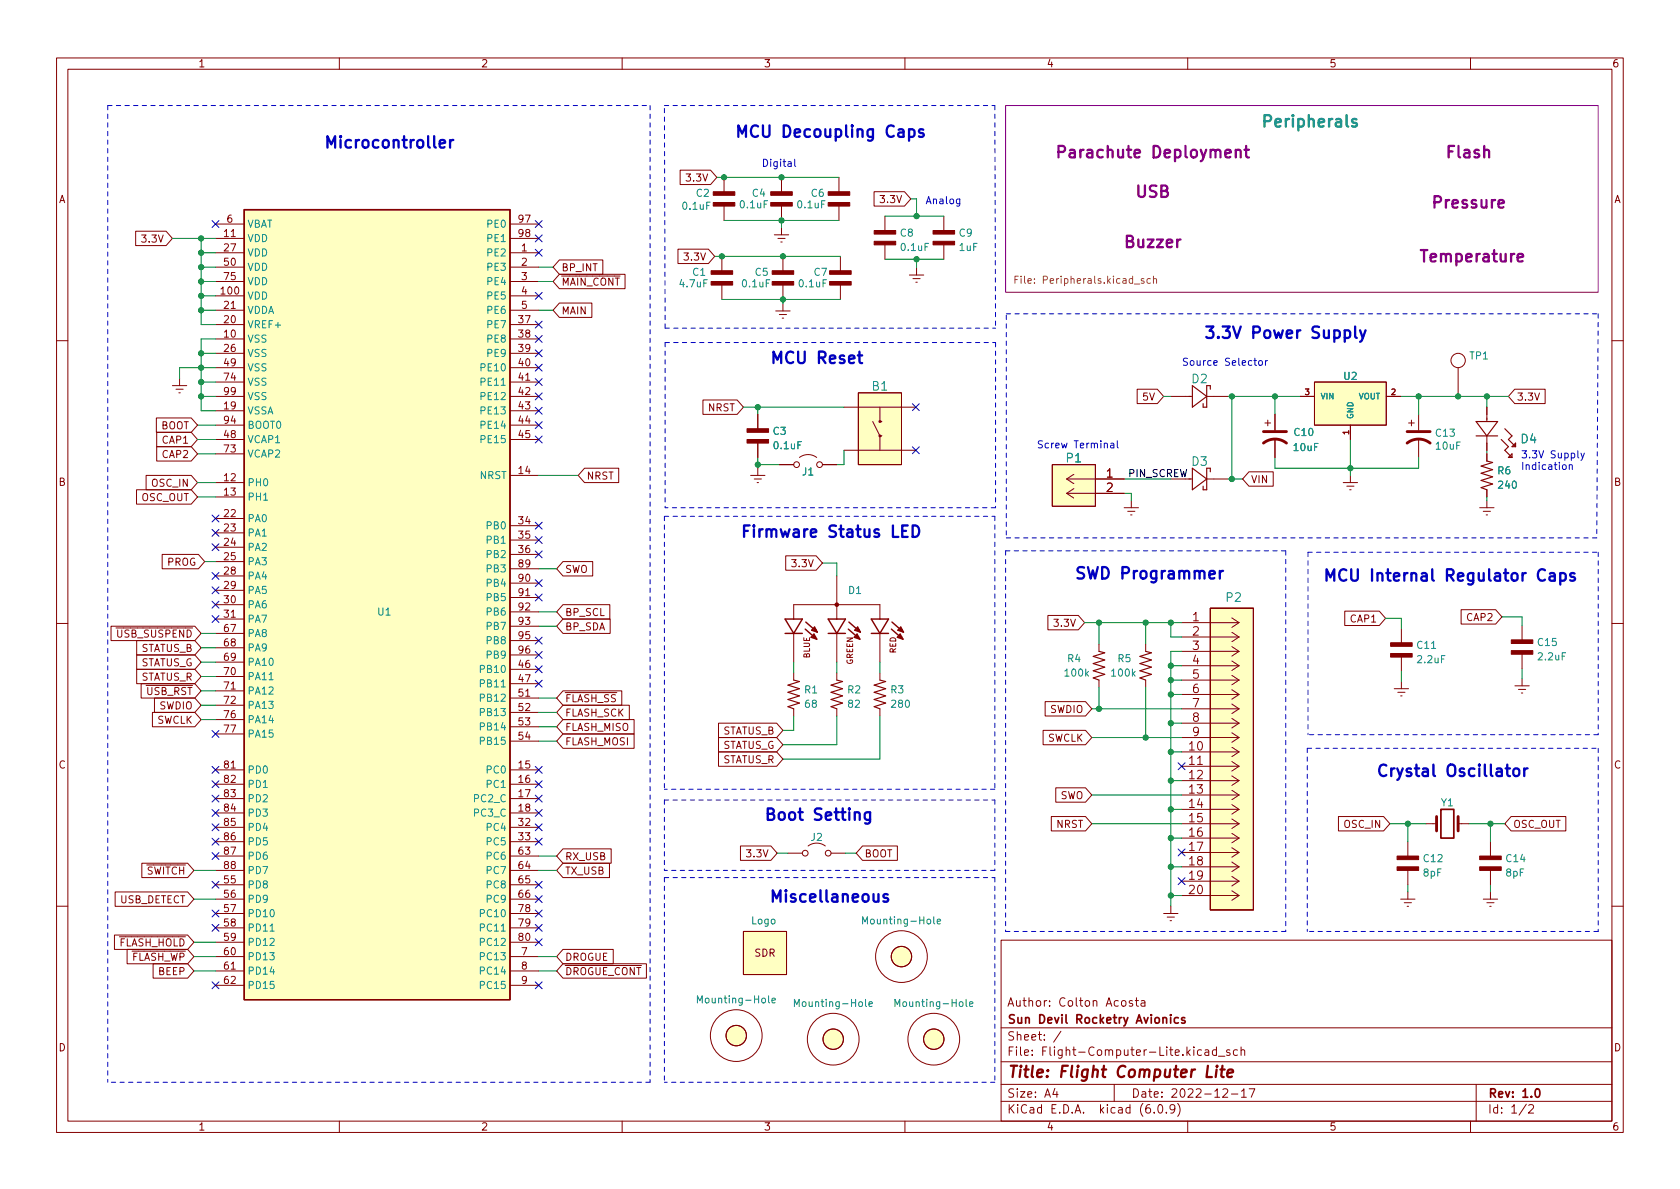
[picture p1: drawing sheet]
<svg xmlns="http://www.w3.org/2000/svg" width="297mm" height="210mm" viewBox="0 0 297 210" stroke-linecap="round" stroke-linejoin="round" font-family="sans-serif">
<g fill="none" stroke="#840000" stroke-width=".18">
<path d="M10 10.2h277v190.1h-277zM12 12.2h273v186.1h-273zM60 10.2v2M110 10.2v2M160 10.2v2M210 10.2v2M260 10.2v2M38.1 39.6h5.1M90.2 39.6h5M120.3 30.1h5.3l1.1 1.3-1.1 1.2h-5.3zM128 31.4v2.5M128 36.4v2.6"/>
<path d="M138.2 31.4v2.5M138.2 36.4v2.6M148.3 31.4v2.5M148.3 36.4v2.6M154.5 33.9h5.4l1.1 1.3-1.1 1.2h-5.4zM156.5 38.2v2.6M166.9 38.2v2.6M24 40.9h5.4l1.1 1.3-1.1 1.2h-5.4zM38.1 44.7h5.1M38.1 59.9h5.1M38.1 52.3h5.1M38.1 42.2h5.1"/>
<path d="M38.1 47.2h5.1M38.1 57.4h5.1M38.1 54.9h5.1M38.1 49.8h5.1M90.2 44.7h5M90.2 59.9h5M90.2 52.3h5M90.2 42.2h5M90.2 47.2h5M90.2 57.4h5M90.2 54.9h5M90.2 49.8h5"/>
<path d="M98.9 48.5h11.6v2.5h-11.6l-1.1-1.2zM98.9 53.6h5.7v2.5h-5.7l-1.1-1.2zM98.9 46h7.7v2.5h-7.7l-1.1-1.3zM119.9 44.1h5.4l1.1 1.2-1.1 1.3h-5.4zM127.6 45.3v2.6M127.6 50.4v2.6M136.9 41.5h2.5M137.2 55h2.5M137.5 42.2h1.3M137.8 55.6h1.3M138 42.8h.3M138.2 40.3v1.2"/>
<path d="M138.3 56.3h.3M138.4 45.3v2.6M138.4 50.4v2.6M138.4 53.7v1.3M148.6 45.3v2.6M148.6 50.4v2.6M156.5 43.3v2.5M160.8 48.6h2.5M161.4 49.3h1.3M161.9 49.9h.3M162.1 47.4v1.2M166.9 43.3v2.5"/>
<path d="M10 60.2h2M27.6 73.9h6.2l1.1 1.3-1.1 1.2h-6.2zM27.7 76.4h6.1l1.1 1.3-1.1 1.3h-6.1zM27.7 79h6.1l1.1 1.3-1.1 1.2h-6.1zM30.5 68.2h2.5M31.1 68.8h1.3M31.6 69.5h.3M31.7 66.9v1.3M38.1 70.1h5.1M38.1 72.6h5.1M38.1 62.5h5.1M38.1 65h5.1"/>
<path d="M38.1 67.6h5.1M38.1 75.2h5.1M38.1 77.7h5.1M90.2 70.1h5M90.2 72.6h5M90.2 62.5h5M90.2 65h5M90.2 67.6h5M90.2 75.2h5M90.2 77.7h5M124.3 70.7h6l1.1 1.3-1.1 1.3h-6zM134 73.3v2.5"/>
<path d="M134 78.4v2.5M149.2 79.6h12.7M149.2 72h12.7M151.8 69.5h7.6v12.7h-7.6zM154.3 74.5l1.3 2.6v2.5M155.6 72v2.5M201.1 68.8h3.5l1.1 1.3-1.1 1.3h-3.5zM207 70.1h3.8M213.4 70.1h3.8M223.6 74.8h1.1M224.2 74.3v1M225.4 73.3v2.8"/>
<path d="M225.4 77.6v3.3M229.9 70.1h2.5M232.4 67.6h12.7v7.6h-12.7zM238.8 75.2v2.5M245.1 70.1h2.5M249 74.8h1.1M249.6 74.3v1M250.8 73.3v2.8M250.8 77.6v3.3M257.8 65v5.1M262.9 72v2.5M262.9 77.1v2.5"/>
<path d="M267.8 68.8h5.4v2.6h-5.4l-1.1-1.3zM285 60.2h2M24.1 86.6h9.7l1.1 1.3-1.1 1.2h-9.7zM25.8 84.1h8l1.1 1.2-1.1 1.3h-8zM28.7 98h6.4l1.1 1.3-1.1 1.3h-6.4zM38.1 85.3h5.1M38.1 87.9h5.1M38.1 91.7h5.1M38.1 94.2h5.1M38.1 96.8h5.1M38.1 99.3h5.1M38.1 80.3h5.1"/>
<path d="M90.2 84.1h5M90.2 93h5M90.2 95.5h5M90.2 98h5M99.5 99.3h5.3v2.5h-5.3l-1.1-1.2zM103.3 82.8h6.1v2.5h-6.1l-1.1-1.2zM132.7 84.1h2.6M133.3 84.7h1.3M133.9 85.3h.2M134 82.8v1.3M137.8 82.2h2.5M138.9 98.3h5.4l1.1 1.3-1.1 1.2h-5.4z"/>
<path d="M141.3 80.9a2.54 2.54 0 0 1 3.1 0M145.4 82.2h2.6M186.1 82.2h7.6v7.3h-7.6zM188.6 84.7h10.2M188.6 87.2h10.2M188.6 87.2l1.3 .9M188.6 84.7l1.3 .8M189.9 86.4l-1.3 .8M189.9 83.9l-1.3 .8M198.8 89.8h2.5M199.4 90.4h1.3M199.9 91.1h.3"/>
<path d="M200 88.5v1.3M210.2 84.7h.6M213.4 84.7h3.8M220.8 83.4h4.3v2.6h-4.3l-1.1-1.3zM237.5 85.3h2.5M238.1 86h1.3M238.6 86.6h.3M238.8 84.1v1.2M261.6 89.8h2.6M262.3 90.4h1.2M262.8 91.1h.2M262.9 80.3v1.2"/>
<path d="M262.9 86.6v1.3M262.9 88.5v1.3M10 110.2h2M19.6 110.7h14.8l1.2 1.3-1.2 1.3h-14.8zM24.2 118.4h10.2l1.2 1.2-1.2 1.3h-10.2zM24.2 115.8h10.2l1.2 1.3-1.2 1.3h-10.2zM24.2 113.3h10.2l1.2 1.2-1.2 1.3h-10.2zM38.1 101.8h5.1M38.1 104.4h5.1M38.1 106.9h5.1M38.1 109.5h5.1M38.1 112h5.1"/>
<path d="M38.1 114.5h5.1M38.1 117.1h5.1M38.1 119.6h5.1M90.2 118.4h5M90.2 100.6h5M90.2 103.1h5M90.2 105.7h5M90.2 108.2h5M90.2 110.7h5M90.2 113.3h5M90.2 115.8h5M99.5 106.9h8.3v2.6h-8.3l-1.1-1.3z"/>
<path d="M99.5 109.5h8.4v2.5h-8.4l-1.1-1.3zM140.3 109.5v-2.6h15.3v2.6M140.3 112v5.1M140.3 119v1.3M148 101.8v7.7M148 112v5.1M148 119v1.3M155.6 112v5.1M155.6 119v1.3M185.3 108.8h5.4l1.1 1.3-1.1 1.3h-5.4zM194.3 113.9v1.3M202.6 113.9v1.3"/>
<path d="M208.9 117.7h10.2M208.9 115.2h10.2M208.9 112.6h10.2M208.9 110.1h10.2M214 107.6h7.6v53.3h-7.6zM217.8 119.4l1.3 .9M217.8 116.9l1.3 .8M217.8 114.3l1.3 .9M217.8 111.8l1.3 .8M217.8 109.3l1.3 .8M219.1 117.7l-1.3 .9M219.1 115.2l-1.3 .8"/>
<path d="M219.1 112.6l-1.3 .9M219.1 110.1l-1.3 .8M237.8 108.1h6.1l1.1 1.2-1.1 1.3h-6.1zM247.8 111.1v2.6M247.8 116.2v2.5M258.3 107.8h6.1l1.2 1.3-1.2 1.3h-6.1zM269.1 110.6v2.6M269.1 115.7v2.5M285 110.2h2M25 120.9h9.4l1.2 1.3-1.2 1.2h-9.4zM26.9 126h7.5l1.2 1.2-1.2 1.3h-7.5zM27.3 123.4h7.1l1.2 1.3-1.2 1.3h-7.1z"/>
<path d="M38.1 136.1h5.1M38.1 138.7h5.1M38.1 122.2h5.1M38.1 124.7h5.1M38.1 127.2h5.1M38.1 129.8h5.1M90.2 136.1h5M90.2 138.7h5M90.2 120.9h5M90.2 123.4h5M90.2 126h5M90.2 128.5h5"/>
<path d="M90.2 131.1h5M99.5 129.8h12.6v2.5h-12.6l-1.1-1.2zM99.5 124.7h11.8v2.5h-11.8l-1.1-1.2zM99.5 122.2h10.4v2.5h-10.4l-1.1-1.3zM99.5 127.2h12.6v2.6h-12.6l-1.1-1.3zM127 133h10.3l1.1 1.2-1.1 1.3h-10.3zM127 127.9h10.3l1.1 1.3-1.1 1.2h-10.3zM127 130.4h10.3l1.1 1.3-1.1 1.3h-10.3zM140.3 125.3v1.3M148 125.3v1.3M155.6 125.3v1.3M184.4 129.2h7.5l1.1 1.2-1.1 1.3h-7.5z"/>
<path d="M184.8 124.1h7.1l1.1 1.2-1.1 1.3h-7.1zM186.7 139.3h5.2l1.1 1.3-1.1 1.3h-5.2zM194.3 120.3v1.2M202.6 120.3v1.2M208.9 138h10.2M208.9 135.5h10.2M208.9 133h10.2M208.9 130.4h10.2M208.9 127.9h10.2M208.9 125.3h10.2M208.9 122.8h10.2M208.9 120.3h10.2"/>
<path d="M217.8 139.7l1.3 .9M217.8 137.2l1.3 .8M217.8 134.7l1.3 .8M217.8 132.1l1.3 .9M217.8 129.6l1.3 .8M217.8 127l1.3 .9M217.8 124.5l1.3 .8M217.8 122l1.3 .8M219.1 138l-1.3 .9M219.1 135.5l-1.3 .8M219.1 133l-1.3 .8M219.1 130.4l-1.3 .9"/>
<path d="M219.1 127.9l-1.3 .8M219.1 125.3l-1.3 .9M219.1 122.8l-1.3 .8M219.1 120.3l-1.3 .8M246.5 121.8h2.5M247.1 122.4h1.3M247.6 123.1h.3M247.8 120.5v1.3M267.8 121.3h2.6M268.5 121.9h1.2M269 122.5h.2M269.1 120v1.3"/>
<path d="M20.4 157.7h12.8l1.1 1.3-1.1 1.3h-12.8zM25.1 152.6h8.1l1.1 1.3-1.1 1.3h-8.1zM38.1 141.2h5.1M38.1 143.8h5.1M38.1 146.3h5.1M38.1 148.8h5.1M38.1 156.5h5.1M38.1 159h5.1M38.1 151.4h5.1M38.1 153.9h5.1M90.2 141.2h5M90.2 143.8h5"/>
<path d="M90.2 146.3h5M90.2 148.8h5M90.2 156.5h5M90.2 159h5M90.2 151.4h5M90.2 153.9h5M99.5 152.6h8.3v2.6h-8.3l-1.1-1.3zM99.5 150.1h8.6v2.5h-8.6l-1.1-1.2zM130.9 149.6h5.4l1.1 1.3-1.1 1.2h-5.4zM139.3 150.9h2.6M142.9 149.6a2.54 2.54 0 0 1 3 0M146.9 150.9h2.6"/>
<path d="M152.5 149.6h6.2v2.5h-6.2l-1.1-1.2zM185.9 144.4h6l1.1 1.3-1.1 1.2h-6zM208.9 158.4h10.2M208.9 155.8h10.2M208.9 153.3h10.2M208.9 150.7h10.2M208.9 148.2h10.2M208.9 145.7h10.2M208.9 143.1h10.2M208.9 140.6h10.2M217.8 157.5l1.3 .9M217.8 155l1.3 .8"/>
<path d="M217.8 152.4l1.3 .9M217.8 149.9l1.3 .8M217.8 147.4l1.3 .8M217.8 144.8l1.3 .9M217.8 142.3l1.3 .8M219.1 158.4l-1.3 .8M219.1 155.8l-1.3 .9M219.1 153.3l-1.3 .8M219.1 150.7l-1.3 .9M219.1 148.2l-1.3 .8M219.1 145.7l-1.3 .8M219.1 143.1l-1.3 .9"/>
<path d="M219.1 140.6l-1.3 .8M236.7 144.4h7.9l1.1 1.3-1.1 1.2h-7.9zM247.6 159h2.6M248.3 159.6h1.3M248.9 148.8v2.6M248.9 153.9v2.6M248.9 157.7v1.3M252.1 145.7h1.9M257.8 145.7h1.9M262.3 159h2.5M262.9 159.6h1.3M263.5 148.8v2.6"/>
<path d="M263.5 153.9v2.6M263.5 157.7v1.3M267.2 144.4h9.7v2.5h-9.7l-1.1-1.2zM10 160.2h2M20.2 165.3h13l1.1 1.3-1.1 1.3h-13zM22.5 167.9h10.7l1.1 1.3-1.1 1.2h-10.7zM27.1 170.4h6.1l1.1 1.3-1.1 1.3h-6.1zM38.1 161.5h5.1M38.1 164.1h5.1M38.1 166.6h5.1M38.1 169.2h5.1M38.1 171.7h5.1"/>
<path d="M38.1 174.2h5.1M90.2 161.5h5M90.2 164.1h5M90.2 166.6h5M90.2 169.2h5M90.2 171.7h5M90.2 174.2h5M99.5 167.9h8.9v2.5h-8.9l-1.1-1.2zM99.5 170.4h14.8v2.6h-14.8l-1.1-1.3zM131.4 164.7h7.7v7.6h-7.7zM177 166.3h108v32h-108zM198.4 177l.4-.1 .3 .3v.4l-.3 .3h-.4l-.1-.3v-.4z"/>
<path d="M200.2 177l-.3-.1-.3 .2 .1 .3 .5 .1v.4h-.6M200.7 176.9h.6M200.9 176.4v1.3l.4 .2M201.8 177h.6v.9M202.4 177.3l-.5 .1a.29 .29 0 0 0-.2 .2 .29 .29 0 0 0 .2 .3h.5M205.7 161.5h2.6M206.4 162.2h1.2M206.9 162.8h.2M207 160.3v1.2M248.8 160.3h.2M263.4 160.3h.3M285 160.2h2"/>
<path d="M60 198.3v2M110 198.3v2M160 198.3v2M177 194.8h108M177 191.8h108M177 187.8h108M177 181.8h108M186.5 192.5l-.4 1h1M186.9 193v1M187.6 182.4l-1.3 1.9M197 191.8v3M204.1 196.7v.1"/>
<path d="M204.9 195.4l.2-.1a.81 .81 0 0 1 .6 .7 .81 .81 0 0 1-.3 .8h-.2a.81 .81 0 0 1-.6-.6 .81 .81 0 0 1 .3-.8zM206.2 196.7v.1M207.7 196l-.3 .3h-.3l-.2-.3 .1-.6 .4-.1 .2 .2a.99 .99 0 0 1-.3 1.3h-.3M208.2 195.1a1.72 1.72 0 0 1 0 2.3M210 198.3v2M212.4 185.7l-.4-.1-.3 .3v.4l.2 .3h.5M213.1 185.7h.5l.1 .9M213.7 186l-.5 .1a.29 .29 0 0 0-.2 .2 .29 .29 0 0 0 .2 .3h.5M215.1 185.7l-.5-.1-.2 .3v.4l.1 .3h.6M215.1 185.1v1.5M215.4 186.8h1.2M216.2 192.7l.6-.2 .2 .2 .1 .3-1 1h1"/>
<path d="M217.4 185.7l-.3-.1-.2 .2v.3l.5 .1v.4h-.5M217.7 193.5h1.2M218.8 185.7l-.4-.1-.3 .3v.4l.1 .3h.6M219.4 185.8l.2-.2 .4 .1 .1 .9M219.4 185.1v1.5M219.5 193l.4-.5v1.5M219.5 194h.9M220.9 192.5h1l-.7 1.5M260 198.3v2M261 191.8v6.5M269.9 195.3l-1.3 1.9M270.3 195.5l.6-.2 .2 .2 .1 .3-1 1h1"/>
<circle cx="257.8" cy="63.7" r="1.27"/>
<circle cx="140.8" cy="82.2" r=".51"/>
<circle cx="144.9" cy="82.2" r=".51"/>
<circle cx="142.4" cy="150.9" r=".51"/>
<circle cx="146.4" cy="150.9" r=".51"/>
<circle cx="159.4" cy="169.2" r="4.6"/>
<circle cx="159.4" cy="169.2" r="1.8"/>
<circle cx="130.2" cy="183.1" r="4.6"/>
<circle cx="130.2" cy="183.1" r="1.8"/>
<circle cx="147.3" cy="183.8" r="4.6"/>
<circle cx="147.3" cy="183.8" r="1.8"/>
<circle cx="165.1" cy="183.8" r="4.6"/>
<circle cx="165.1" cy="183.8" r="1.8"/>
</g>
<path d="M254.8 143.1h2.2v5.1h-2.2zM207 179.4v.2M208.3 180l-.4-.1-.3 .3v.4l.2 .3h.5M209.5 180l-.4-.1-.2 .2 .1 .3 .5 .1v.4h-.6M271.6 192.6l.2-.1a.82 .82 0 0 1 .6 .7 .82 .82 0 0 1-.3 .8h-.2a.81 .81 0 0 1-.6-.6 .81 .81 0 0 1 .3-.8z" fill="none" stroke="#840000" stroke-width=".3"/>
<path d="M213.6 188.5l-.3 2h1M215.1 189.1l-.2 1.4M215.2 188.5l-.1 .1 .1 .1 .1-.1-.1-.1v.2M215.8 189.1h.7M216.1 188.5l-.2 1.7 .1 .2 .4 .1M217 189.8l1-.2v-.4l-.2-.1-.6 .1-.2 1 .2 .3 .6-.1" fill="none" stroke="#840000" stroke-width=".4"/>
<path d="M177.8 18.7h104.8v33h-104.8z" fill="#fff" stroke="#fff" stroke-width=".18"/>
<path d="M177.8 18.7h104.8v33h-104.8z" fill="none" stroke="#840084" stroke-width=".18"/>
<path d="M179.5 49.4h.4M180.1 48.8h-.6v1.3M202.3 49.3h-.4l-.1 .1v.2l.5 .1v.3h-.5M203.4 49.3h-.4l-.2 .2 .1 .5h.5M203.9 49.4l.2-.1h.3l.1 .8M203.9 48.8v1.3" fill="none" stroke="#848400" stroke-width=".18"/>
<path d="M187.1 26.9h.8a.55 .55 0 0 0 .4-.6 .55 .55 0 0 0-.4-.5h-.8v2M220 26.5h.8M220.3 25.8v1.7l.1 .2 .4 .1" fill="none" stroke="#840084" stroke-width=".41"/>
<g fill="none" stroke="#840000" stroke-width=".2">
<path d="M210.8 68.2l2.6 1.9-2.6 1.9zM213.4 68.2v3.8h-.7v-.6M214 68.2v.6M261 77.1h3.8M261 74.5h3.8l-1.9 2.6zM265.4 77.7l1.3 1.3-.6 .6 1.2 1.3M266.1 75.8l1.2 1.3-.6 .6 1.3 1.3M267.3 79l.7-.6v.6zM210.8 82.8l2.6 1.9-2.6 1.9zM213.4 82.8v3.8h-.7v-.6M214 82.8v.6M262.9 81.5l1 .3-2 .6 2 .7-2 .6 2 .6-2 .7 2 .6-2 .6 1 .4"/>
<path d="M266.7 80.9l.6-.6v.6zM194.3 115.2l1 .2-2 .7 2 .6-2 .6 2 .7-2 .6 2 .6-2 .7 1 .4M202.6 115.2l1 .2-2.1 .7 2.1 .6-2.1 .6 2.1 .7-2.1 .6 2.1 .6-2.1 .7 1.1 .4M140.3 120.3l1.1 .2-2.1 .7 2.1 .6-2.1 .6 2.1 .7-2.1 .6 2.1 .6-2.1 .7 1 .3M148 120.3l1 .2-2.1 .7 2.1 .6-2.1 .6 2.1 .7-2.1 .6 2.1 .6-2.1 .7 1.1 .3M155.6 120.3l1 .2-2 .7 2 .6-2 .6 2 .7-2 .6 2 .6-2 .7 1 .3"/>
</g>
<g fill="#ffffc2" stroke="#ffffc2" stroke-width=".18">
<path d="M43.2 37.1h47v139.7h-47z"/>
<path d="M232.4 67.6h12.7v7.6h-12.7z"/>
<path d="M214 107.6h7.6z"/>
<path d="M214 107.6h7.6v53.3h-7.6z"/>
<path d="M186.1 82.2h7.6v7.3h-7.6z"/>
<path d="M131.4 164.7h7.7v7.6h-7.7z"/>
<path d="M151.8 69.5h7.6v12.7h-7.6z"/>
<circle cx="165.1" cy="183.8" r="1.8"/>
<circle cx="130.2" cy="183.1" r="1.8"/>
<circle cx="147.3" cy="183.8" r="1.8"/>
<circle cx="159.4" cy="169.2" r="1.8"/>
</g>
<g fill="none" stroke="#840000" stroke-width=".25">
<path d="M43.2 37.1h47v139.7h-47zM155.7 77.1h.1M155.7 74.5h.1M138.8 109.5h3.1l-1.6 2.5zM138.8 112h3.1M142.4 111.2l2 1.8M142.5 110l2 1.8M143.4 112.7l.5-.6 .5 .9M143.4 112.7l1 .3M143.5 111.4l.5-.5 .5 .9M143.5 111.4l1 .4M143.8 112.3l.2 .2"/>
<path d="M143.9 111.1l.2 .2M144.2 112.6v.1h-.8M144.3 111.3v.2l-.8-.1M146.4 109.5h3.1l-1.5 2.5zM146.4 112h3.1M150 111.2l2 1.8M150.1 110l2 1.8M151.1 112.7l.4-.6 .5 .9M151.1 112.7l.9 .3M151.2 111.4l.4-.5 .5 .9M151.2 111.4l.9 .4M151.5 112.3l.1 .2"/>
<path d="M151.6 111.1l.1 .2M151.8 112.6v.1h-.7M151.9 111.3v.2l-.7-.1M154.1 109.5h3l-1.5 2.5zM154.1 112h3M157.6 111.2l2 1.8M157.7 110l2 1.8M158.7 112.7l.5-.6 .4 .9M158.7 112.7l.9 .3M158.8 111.4l.5-.5 .4 .9M158.8 111.4l.9 .4M159.1 112.3l.1 .2"/>
<path d="M159.2 111.1l.1 .2M159.4 112.6v.1h-.7M159.5 111.3v.2l-.7-.1"/>
<circle cx="155.6" cy="77.1" r=".13"/>
<circle cx="155.6" cy="74.5" r=".13"/>
</g>
<g fill="none" stroke="#008484" stroke-width=".18">
<path d="M47.6 120.2h.7M47.8 164.7h.7M123.3 177.4v-1.3l.4 .9 .5-.9v1.3M135.9 176.1v1.1l.2 .2M136.5 176.9l.6-.1-.1-.2-.3-.1-.2 .2 .1 .6h.4M140.5 178v-1.3l.4 .9 .4-.9v1.3M152.5 163.4v-1.3l.4 .9 .5-.9v1.3M153 176.7v1.1l.2 .2M153.6 177.6l.6-.2v-.2l-.4-.1-.2 .2 .1 .6h.5M158.2 178v-1.3l.5 .9 .4-.9v1.3M165.1 162.1v1.1l.2 .2M165.7 163l.6-.2-.1-.2-.3-.1-.2 .2 .1 .6h.4"/>
<path d="M170.8 176.7v1.1l.2 .2M171.4 177.6l.6-.2v-.2l-.4-.1-.2 .2 .1 .6h.5"/>
</g>
<path d="M223.4 78.4a3.3 3.3 0 0 1 4.1 0M223.4 76.3h4.1M248.8 78.4a3.3 3.3 0 0 1 4.1 0M248.8 76.3h4.1M254 144.4v2.5M257.8 144.4v2.5" fill="none" stroke="#840000" stroke-width=".51"/>
<g fill="#840000" stroke="#840000" stroke-width=".18">
<path d="M165 42.7h3.8v.6h-3.8z"/>
<path d="M165 40.8h3.8v.6h-3.8z"/>
<path d="M267.2 115.1h3.8v.6h-3.8z"/>
<path d="M267.2 113.2h3.8v.6h-3.8z"/>
<path d="M261.6 153.3h3.8v.6h-3.8z"/>
<path d="M261.6 151.4h3.8v.6h-3.8z"/>
<path d="M245.9 115.6h3.8v.6h-3.8z"/>
<path d="M245.9 113.7h3.8v.6h-3.8z"/>
<path d="M146.4 35.8h3.8v.6h-3.8z"/>
<path d="M146.4 33.9h3.8v.6h-3.8z"/>
<path d="M247 153.3h3.8v.6h-3.8z"/>
<path d="M247 151.4h3.8v.6h-3.8z"/>
<path d="M132.1 77.7h3.8v.7h-3.8z"/>
<path d="M132.1 75.8h3.8v.6h-3.8z"/>
<path d="M125.7 49.8h3.8v.6h-3.8z"/>
<path d="M125.7 47.9h3.8v.6h-3.8z"/>
<path d="M126.1 35.8h3.8v.6h-3.8z"/>
<path d="M126.1 33.9h3.8v.6h-3.8z"/>
<path d="M136.3 35.8h3.8v.6h-3.8z"/>
<path d="M136.3 33.9h3.8v.6h-3.8z"/>
<path d="M136.5 49.8h3.8v.6h-3.8z"/>
<path d="M136.5 47.9h3.8v.6h-3.8z"/>
<path d="M146.7 49.8h3.8v.6h-3.8z"/>
<path d="M146.7 47.9h3.8v.6h-3.8z"/>
<path d="M154.6 42.7h3.8v.6h-3.8z"/>
<path d="M154.6 40.8h3.8v.6h-3.8z"/>
</g>
<circle cx="148" cy="106.9" r=".2" fill="none" stroke="#840000" stroke-width=".41"/>
<g fill="none" stroke="#0000c2" stroke-width=".41">
<path d="M77.7 25.4l1-.2-.1-.3-.6-.1-.3 .2 .1 1 .2 .1 .6-.1M79.6 24.8v1.3M80.2 24.8a.52 .52 0 0 0-.6 .3M160.7 22.9h.6l.4 .3v.6l-.2 .3-.2 .1-.6-.1M163.2 22.9h-.4l-.3 .2 .1 .3 .6 .2 .1 .2-.1 .3-.1 .1-.6-.1M239.6 57.7v1.8l.3 .3M240.5 58.4l.5 1.4M241.4 58.4l-.6 1.8-.3 .2M151.7 62.9h.7M152 62.2v1.7l.1 .2 .3 .1M159.5 93.9h.7M160.5 92.9h-1v2h1"/>
<path d="M161.4 92.9a1.07 1.07 0 0 1 1.1 .7 1.07 1.07 0 0 1-.4 1.2l-.7 .1zM215.7 101v1.3M216.3 101a.52 .52 0 0 0-.6 .3M274 101.4l.2-.1 .6 .1 .1 1.3M274.9 101.8l-.7 .1a.4 .4 0 0 0-.3 .4 .4 .4 0 0 0 .3 .4l.7-.1M275.9 101.4l.6-.1 .3 .4v.6l-.2 .3-.1 .1-.6-.1M275.9 101.3v2.1M278.4 101.4l-.5-.1-.3 .3 .1 .3 .7 .2 .1 .2-.1 .3-.2 .1-.6-.1M267.7 136.1a.55 .55 0 0 1 .5-.2 .55 .55 0 0 1 .4 .4v.5a.55 .55 0 0 1-.5 .5 .55 .55 0 0 1-.5-.5zM269.5 135.9v1.3M270.1 135.9a.52 .52 0 0 0-.6 .4M153.8 143.6v1.7a.55 .55 0 0 1-.8 .3"/>
<path d="M153.8 143.7l-.5-.1-.4 .4v.6l.2 .3 .2 .1 .5-.1M157 158.2l-.5-.1-.3 .3 .1 .3 .7 .2 .1 .2-.1 .3-.2 .1-.6-.1"/>
</g>
<g fill="none" stroke="#0000c2" stroke-width=".18">
<path d="M140.5 28.2v1l.2 .2M169.7 35.2v1l-.2 .3-.3-.1M169.7 35.2h-.4l-.2 .2 .1 .6h.5M196.4 78.4h.5v.8M196.9 78.7h-.4l-.2 .2 .2 .3h.4M197.5 77.9v1.1l.2 .2M221.7 63.8h.5M221.9 63.3v1.1l.3 .2M222.7 63.8h.3l.2 .2v.4l-.2 .2-.3-.1-.2-.1zM223.7 63.8v.8M224.1 63.8l-.4 .2M279 79.7v1.1l.2 .2"/>
<path d="M277.5 82.3l.1-.1h.3l.1 .8M277.5 82.2v.8M279.5 80.1l.3 .9M280.1 80.1l-.4 1.2-.2 .1"/>
</g>
<g fill="none" stroke="#0000c2" stroke-width=".18" stroke-dasharray=".8 .8">
<path d="M19 18.7v172.7M19 18.7h95.9M114.9 18.7v172.7M117.5 18.7h58.4M175.9 18.7l.1 39.3M117.6 58l-.1-39.3M117.6 58h58.4M177.9 55.5h104.7M177.9 55.7v39.4M282.6 55.5l-.3 39.6M117.6 60.6h58.4M117.6 60.6v29.2"/>
<path d="M176 60.6v29.2M117.5 91.3h58.4M117.5 91.3v48.3M175.9 91.3v48.3M176 89.8h-58.4M177.8 97.4v67.3M177.8 97.4h49.5M227.3 97.4v67.3M231.3 97.7v32.2M231.3 97.7h51.3M282.3 95.1h-104.4M282.6 97.7v32.2"/>
<path d="M175.9 139.6h-58.4M231.1 132.3h51.5M231.1 132.3v32.4M282.6 132.3v32.4M282.6 129.9h-51.3M117.5 141.5h58.4M117.5 141.5v12.4M117.5 155.2v36.2M117.5 155.2h58.4M175.9 155.2v36.2M175.9 141.5v12.4M175.9 153.9h-58.4"/>
<path d="M227.3 164.7h-49.5M282.6 164.7h-51.5M114.9 191.4h-95.9M175.9 191.4h-58.4"/>
</g>
<g fill="none" stroke="#008400" stroke-width=".18">
<path d="M126.7 31.4h21.6M128 39h20.3M138.2 39v1.3M156.5 38.2h10.4M161 35.2h1.1v3M30.5 42.2h7.6M35.6 42.2v15.2h2.5M35.6 44.7h2.5M35.6 54.9h2.5M35.6 52.3h2.5M35.6 47.2h2.5M35.6 49.8h2.5"/>
<path d="M38.1 59.9h-2.5v12.7h2.5M95.2 54.9h2.6M95.2 47.2h2.6M95.2 49.8h2.6M126.4 45.3h22.2M127.6 53h21M138.4 53v.7M156.5 45.8h10.4M162.1 45.8v1.6M34.9 75.2h3.2M34.9 77.7h3.2M35.6 70.1h2.5"/>
<path d="M35.6 67.6h2.5M35.6 62.5h2.5M38.1 65h-6.4v1.9M131.4 72h17.8M134 72v1.3M149.2 79.6v2.6h-1.2M205.7 70.1h1.3M217.2 70.1h12.7M217.8 70.1v14.6M225.4 70.1v3.2M238.8 77.7v6.4M247.6 70.1h19.1"/>
<path d="M250.8 70.1v3.2M262.9 70.1v1.9M262.9 79.6v.7M34.9 80.3h3.2M34.9 87.9h3.2M34.9 85.3h3.2M36.2 99.3h1.9M95.2 84.1h7M134 80.9v1.9M134 82.2h3.8M145.4 99.6h2.6v2.2M198.8 84.7h8.2"/>
<path d="M198.8 87.2h1.2v1.3M217.2 84.7h2.5M225.4 80.9v1.9h25.4v-1.9M262.9 87.9v.6M35.6 117.1h2.5M35.6 112h2.5M35.6 114.5h2.5M35.6 119.6h2.5M95.2 100.6h3.2M95.2 110.7h3.2M95.2 108.2h3.2M140.3 117.1v1.9"/>
<path d="M148 117.1v1.9M155.6 117.1v1.9M191.8 110.1h17.1M194.3 110.1v3.8M202.6 110.1v3.8M207 110.1v2.5h1.9M207 117.7h1.9M208.9 115.2h-1.9v45.1M245 109.3h2.8v1.8M247.8 118.7v1.8M265.6 109.1h3.5v1.5M269.1 118.2v1.8"/>
<path d="M35.6 127.2h2.5M35.6 122.2h2.5M35.6 124.7h2.5M95.2 123.4h3.2M95.2 131.1h3.2M95.2 128.5h3.2M95.2 126h3.2M140.3 126.6v2.6h-1.9M148 126.6v5.1h-9.6M155.6 126.6v7.6h-17.2M193 125.3h15.9M193 130.4h15.9"/>
<path d="M194.3 121.5v3.8M202.6 121.5v8.9M207 127.9h1.9M207 138h1.9M207 133h1.9M207 122.8h1.9M207 120.3h1.9M34.3 153.9h3.8M34.3 159h3.8M95.2 153.9h3.2M95.2 151.4h3.2M137.4 150.9h1.9"/>
<path d="M149.5 150.9h1.9M193 145.7h15.9M193 140.6h15.9M207 158.4h1.9M207 143.1h1.9M207 148.2h1.9M207 153.3h1.9M245.7 145.7h6.4M248.9 145.7v3.1M248.9 156.5v1.2M259.7 145.7h6.4M263.5 145.7v3.1"/>
<path d="M263.5 156.5v1.2M34.3 169.2h3.8M34.3 171.7h3.8M34.3 166.6h3.8M95.2 169.2h3.2M95.2 171.7h3.2"/>
</g>
<g fill="none" stroke="#000084" stroke-width=".18">
<path d="M37.5 39l1.2 1.2M38.7 39l-1.2 1.2M94.6 39l1.3 1.2M95.9 39l-1.3 1.2M94.6 44.1l1.3 1.2M94.6 41.5l1.3 1.3M94.6 51.7l1.3 1.2M94.6 59.3l1.3 1.2M94.6 56.8l1.3 1.2M95.9 44.1l-1.3 1.2M95.9 41.5l-1.3 1.3M95.9 51.7l-1.3 1.2"/>
<path d="M95.9 59.3l-1.3 1.2M95.9 56.8l-1.3 1.2M94.6 77.1l1.3 1.2M94.6 74.6l1.3 1.2M94.6 66.9l1.3 1.3M94.6 64.4l1.3 1.2M94.6 72l1.3 1.2M94.6 69.5l1.3 1.2M94.6 61.9l1.3 1.2M95.9 77.1l-1.3 1.2M95.9 74.6l-1.3 1.2M95.9 66.9l-1.3 1.3"/>
<path d="M95.9 64.4l-1.3 1.2M95.9 72l-1.3 1.2M95.9 69.5l-1.3 1.2M95.9 61.9l-1.3 1.2M161.3 71.4l1.2 1.2M161.3 79l1.2 1.2M162.5 71.4l-1.2 1.2M162.5 79l-1.2 1.2M37.5 91.1l1.2 1.2M37.5 93.6l1.2 1.2M37.5 96.2l1.2 1.2M38.7 91.1l-1.2 1.2"/>
<path d="M38.7 93.6l-1.2 1.2M38.7 96.2l-1.2 1.2M94.6 92.3l1.3 1.3M94.6 97.4l1.3 1.2M94.6 94.9l1.3 1.2M95.9 92.3l-1.3 1.3M95.9 97.4l-1.3 1.2M95.9 94.9l-1.3 1.2M37.5 101.2l1.2 1.3M37.5 103.8l1.2 1.2M37.5 106.3l1.2 1.2M37.5 108.9l1.2 1.2"/>
<path d="M38.7 101.2l-1.2 1.3M38.7 103.8l-1.2 1.2M38.7 106.3l-1.2 1.2M38.7 108.9l-1.2 1.2M94.6 117.7l1.3 1.3M94.6 105l1.3 1.3M94.6 112.7l1.3 1.2M94.6 102.5l1.3 1.2M94.6 115.2l1.3 1.2M95.9 117.7l-1.3 1.3M95.9 105l-1.3 1.3M95.9 112.7l-1.3 1.2"/>
<path d="M95.9 102.5l-1.3 1.2M95.9 115.2l-1.3 1.2M37.5 135.5l1.2 1.2M37.5 129.2l1.2 1.2M37.5 138.1l1.2 1.2M38.7 135.5l-1.2 1.2M38.7 129.2l-1.2 1.2M38.7 138.1l-1.2 1.2M94.6 120.3l1.3 1.2M94.6 138.1l1.3 1.2M94.6 135.5l1.3 1.2M95.9 120.3l-1.3 1.2"/>
<path d="M95.9 138.1l-1.3 1.2M95.9 135.5l-1.3 1.2M208.3 134.9l1.2 1.2M209.5 134.9l-1.2 1.2M37.5 143.1l1.2 1.3M37.5 145.7l1.2 1.2M37.5 140.6l1.2 1.2M37.5 148.2l1.2 1.2M37.5 150.8l1.2 1.2M37.5 155.8l1.2 1.3M38.7 143.1l-1.2 1.3M38.7 145.7l-1.2 1.2"/>
<path d="M38.7 140.6l-1.2 1.2M38.7 148.2l-1.2 1.2M38.7 150.8l-1.2 1.2M38.7 155.8l-1.2 1.3M94.6 158.4l1.3 1.2M94.6 148.2l1.3 1.2M94.6 140.6l1.3 1.2M94.6 145.7l1.3 1.2M94.6 143.1l1.3 1.3M94.6 155.8l1.3 1.3M95.9 158.4l-1.3 1.2M95.9 148.2l-1.3 1.2"/>
<path d="M95.9 140.6l-1.3 1.2M95.9 145.7l-1.3 1.2M95.9 143.1l-1.3 1.3M95.9 155.8l-1.3 1.3M208.3 150.1l1.2 1.3M208.3 155.2l1.2 1.2M209.5 150.1l-1.2 1.3M209.5 155.2l-1.2 1.2M37.5 173.6l1.2 1.2M37.5 163.5l1.2 1.2M37.5 160.9l1.2 1.2M38.7 173.6l-1.2 1.2"/>
<path d="M38.7 163.5l-1.2 1.2M38.7 160.9l-1.2 1.2M94.6 173.6l1.3 1.2M94.6 166l1.3 1.2M94.6 163.5l1.3 1.2M94.6 160.9l1.3 1.2M95.9 173.6l-1.3 1.2M95.9 166l-1.3 1.2M95.9 163.5l-1.3 1.2M95.9 160.9l-1.3 1.2"/>
</g>
<g fill="#008400" stroke="#008400" stroke-width=".18">
<circle cx="35.6" cy="62.5" r=".46"/>
<circle cx="35.6" cy="67.6" r=".46"/>
<circle cx="35.6" cy="65" r=".46"/>
<circle cx="35.6" cy="70.1" r=".46"/>
<circle cx="35.6" cy="49.8" r=".46"/>
<circle cx="35.6" cy="44.7" r=".46"/>
<circle cx="35.6" cy="47.2" r=".46"/>
<circle cx="35.6" cy="42.2" r=".46"/>
<circle cx="35.6" cy="54.9" r=".46"/>
<circle cx="35.6" cy="52.3" r=".46"/>
<circle cx="207" cy="138" r=".46"/>
<circle cx="207" cy="143.1" r=".46"/>
<circle cx="207" cy="133" r=".46"/>
<circle cx="207" cy="148.2" r=".46"/>
<circle cx="207" cy="127.9" r=".46"/>
<circle cx="207" cy="120.3" r=".46"/>
<circle cx="207" cy="110.1" r=".46"/>
<circle cx="194.3" cy="125.3" r=".46"/>
<circle cx="207" cy="153.3" r=".46"/>
<circle cx="207" cy="158.4" r=".46"/>
<circle cx="202.6" cy="110.1" r=".46"/>
<circle cx="207" cy="117.7" r=".46"/>
<circle cx="194.3" cy="110.1" r=".46"/>
<circle cx="202.6" cy="130.4" r=".46"/>
<circle cx="217.8" cy="70.1" r=".46"/>
<circle cx="207" cy="122.8" r=".46"/>
<circle cx="217.8" cy="84.7" r=".46"/>
<circle cx="225.4" cy="70.1" r=".46"/>
<circle cx="248.9" cy="145.7" r=".46"/>
<circle cx="263.5" cy="145.7" r=".46"/>
<circle cx="262.9" cy="70.1" r=".46"/>
<circle cx="257.8" cy="70.1" r=".46"/>
<circle cx="250.8" cy="70.1" r=".46"/>
<circle cx="238.8" cy="82.8" r=".46"/>
<circle cx="128" cy="31.4" r=".46"/>
<circle cx="138.2" cy="39" r=".46"/>
<circle cx="138.2" cy="31.4" r=".46"/>
<circle cx="138.4" cy="45.3" r=".46"/>
<circle cx="127.6" cy="45.3" r=".46"/>
<circle cx="138.4" cy="53" r=".46"/>
<circle cx="162.1" cy="38.2" r=".46"/>
<circle cx="162.1" cy="45.8" r=".46"/>
<circle cx="134" cy="72" r=".46"/>
<circle cx="134" cy="82.2" r=".46"/>
</g>
<text font-size="2.8" fill="#008484" x="224" y="22.5">Peripherals</text>
<g font-size="2.8" fill="#0000c2">
<text x="57.1" y="26.2">Microcontroller</text>
<text x="129.8" y="24.3">MCU Decoupling Caps</text>
<text x="212.7" y="59.9">3.3V Power Supply</text>
<text x="136" y="64.3">MCU Reset</text>
<text x="130.8" y="95">Firmware Status LED</text>
<text x="189.9" y="102.4">SWD Programmer</text>
<text x="233.8" y="102.8">MCU Internal Regulator Caps</text>
<text x="243.2" y="137.3">Crystal Oscillator</text>
<text x="135" y="145.1">Boot Setting</text>
<text x="135.9" y="159.6">Miscellaneous</text>
</g>
<g font-size="2.8" fill="#840084">
<text x="188.5" y="27.9">Parachute Deployment</text>
<text x="256" y="27.9">Flash</text>
<text x="200.8" y="34.9">USB</text>
<text x="253.7" y="36.8">Pressure</text>
<text x="199.2" y="43.8">Buzzer</text>
<text x="251.8" y="46.3">Temperature</text>
</g>
<text font-size="2.8" fill="#840000" x="178" y="190.6">Title: Flight Computer Lite</text>
<g font-size="2.1" fill="#008484">
<text x="154.2" y="69.1">B1</text>
<text x="210.7" y="67.8">D2</text>
<text x="188.6" y="81.8">P1</text>
<text x="210.7" y="82.4">D3</text>
<text x="268.9" y="78.4">D4</text>
<text x="216.8" y="106.4">P2</text>
</g>
<g font-size="2.1" fill="#840000">
<text x="195.6" y="84.4">1</text>
<text x="195.6" y="87">2</text>
<text x="210.9" y="109.8">1</text>
<text x="210.9" y="112.4">2</text>
<text x="210.9" y="114.9">3</text>
<text x="210.9" y="117.5">4</text>
<text x="210.9" y="120">5</text>
<text x="210.9" y="122.5">6</text>
<text x="210.9" y="125.1">7</text>
<text x="210.9" y="127.6">8</text>
<text x="210.9" y="130.2">9</text>
<text x="210.3" y="132.7">10</text>
<text x="210.3" y="135.2">11</text>
<text x="210.3" y="137.8">12</text>
<text x="210.3" y="140.3">13</text>
<text x="210.3" y="142.9">14</text>
<text x="210.3" y="145.4">15</text>
<text x="210.3" y="147.9">16</text>
<text x="210.3" y="150.5">17</text>
<text x="210.3" y="153">18</text>
<text x="210.3" y="155.6">19</text>
<text x="210.3" y="158.1">20</text>
<text x="178" y="178">Author: Colton Acosta</text>
<text x="178" y="184">Sheet: /</text>
<text x="178" y="181">Sun Devil Rocketry Avionics</text>
<text x="178" y="186.7">File: Flight-Computer-Lite.kicad_sch</text>
<text x="178" y="196.9">KiCad E.D.A. kicad (6.0.9)</text>
<text x="178" y="194.1">Size: A4</text>
<text x="200" y="194.1">Date: 2022-12-17</text>
<text x="263" y="194.1">Rev: 1.0</text>
<text x="263" y="196.9">Id: 1/2</text>
</g>
<g font-size="1.8" fill="#840000">
<text x="35" y="11.9">1</text>
<text x="85" y="11.9">2</text>
<text x="135" y="11.9">3</text>
<text x="185" y="11.9">4</text>
<text x="235" y="11.9">5</text>
<text x="285" y="11.9">6</text>
<text x="10.3" y="35.9">A</text>
<text x="121.7" y="32.1">3.3V</text>
<text x="156" y="35.9">3.3V</text>
<text x="285.3" y="35.9">A</text>
<text x="39.7" y="41.9">11</text>
<text x="40.1" y="39.4">6</text>
<text x="91.7" y="39.4">97</text>
<text x="91.7" y="41.9">98</text>
<text x="25.4" y="42.9">3.3V</text>
<text x="39.7" y="44.4">27</text>
<text x="39.7" y="47">50</text>
<text x="92.2" y="44.4">1</text>
<text x="92.2" y="47">2</text>
<text x="99.2" y="48">BP_INT</text>
<text x="121.3" y="46.1">3.3V</text>
<text x="39.2" y="52.1">100</text>
<text x="39.7" y="49.5">75</text>
<text x="92.2" y="49.5">3</text>
<text x="92.2" y="52.1">4</text>
<text x="99.2" y="50.5">~{MAIN_CONT}</text>
<text x="39.7" y="59.7">10</text>
<text x="39.7" y="57.1">20</text>
<text x="39.7" y="54.6">21</text>
<text x="91.7" y="57.1">37</text>
<text x="91.7" y="59.7">38</text>
<text x="92.2" y="54.6">5</text>
<text x="99.2" y="55.6">MAIN</text>
<text x="39.7" y="62.2">26</text>
<text x="39.7" y="64.8">49</text>
<text x="91.7" y="62.2">39</text>
<text x="91.7" y="64.8">40</text>
<text x="39.7" y="67.3">74</text>
<text x="39.7" y="69.8">99</text>
<text x="91.7" y="67.3">41</text>
<text x="91.7" y="69.8">42</text>
<text x="202.1" y="70.8">5V</text>
<text x="268.1" y="70.8">3.3V</text>
<text x="28.4" y="75.9">BOOT</text>
<text x="39.7" y="72.4">19</text>
<text x="39.7" y="77.5">48</text>
<text x="39.7" y="74.9">94</text>
<text x="91.7" y="72.4">43</text>
<text x="91.7" y="74.9">44</text>
<text x="91.7" y="77.5">45</text>
<text x="125.2" y="72.7">NRST</text>
<text x="28.8" y="78.4">CAP1</text>
<text x="28.8" y="81">CAP2</text>
<text x="39.7" y="80">73</text>
<text x="91.7" y="83.8">14</text>
<text x="10.3" y="85.9">B</text>
<text x="24.9" y="88.6">OSC_OUT</text>
<text x="26.9" y="86.1">OSC_IN</text>
<text x="39.7" y="85.1">12</text>
<text x="39.7" y="87.6">13</text>
<text x="103.7" y="84.8">NRST</text>
<text x="221.1" y="85.4">VIN</text>
<text x="285.3" y="85.9">B</text>
<text x="39.7" y="91.4">22</text>
<text x="39.7" y="94">23</text>
<text x="91.7" y="92.7">34</text>
<text x="91.7" y="95.2">35</text>
<text x="29.6" y="100">PROG</text>
<text x="39.7" y="96.5">24</text>
<text x="39.7" y="99.1">25</text>
<text x="39.7" y="101.6">28</text>
<text x="91.7" y="97.8">36</text>
<text x="91.7" y="100.3">89</text>
<text x="99.9" y="101.3">SWO</text>
<text x="140.3" y="100.3">3.3V</text>
<text x="39.7" y="104.1">29</text>
<text x="39.7" y="106.7">30</text>
<text x="91.7" y="102.9">90</text>
<text x="91.7" y="105.4">91</text>
<text x="91.7" y="107.9">92</text>
<text x="19.5" y="112.7">~{USB_SUSPEND}</text>
<text x="39.7" y="109.2">31</text>
<text x="39.7" y="111.8">67</text>
<text x="91.7" y="110.5">93</text>
<text x="91.7" y="113">95</text>
<text x="99.9" y="108.9">BP_SCL</text>
<text x="99.9" y="111.5">BP_SDA</text>
<text x="186.7" y="110.8">3.3V</text>
<text x="238.8" y="110.1">CAP1</text>
<text x="259.4" y="109.8">CAP2</text>
<text x="24.7" y="117.8">STATUS_G</text>
<text x="24.8" y="115.3">STATUS_B</text>
<text x="39.7" y="114.3">68</text>
<text x="39.7" y="116.8">69</text>
<text x="39.7" y="119.4">70</text>
<text x="91.7" y="118.1">46</text>
<text x="91.7" y="115.6">96</text>
<text x="24.5" y="122.9">~{USB_RST}</text>
<text x="24.8" y="120.4">STATUS_R</text>
<text x="28.1" y="125.4">SWDIO</text>
<text x="39.7" y="121.9">71</text>
<text x="39.7" y="124.5">72</text>
<text x="91.7" y="120.6">47</text>
<text x="91.7" y="123.2">51</text>
<text x="91.7" y="125.7">52</text>
<text x="99.9" y="124.2">~{FLASH_SS}</text>
<text x="27.6" y="128">SWCLK</text>
<text x="39.7" y="127">76</text>
<text x="39.7" y="129.5">77</text>
<text x="91.7" y="128.3">53</text>
<text x="91.7" y="130.8">54</text>
<text x="99.9" y="131.8">FLASH_MOSI</text>
<text x="99.9" y="126.7">FLASH_SCK</text>
<text x="99.9" y="129.2">FLASH_MISO</text>
<text x="127.7" y="129.9">STATUS_B</text>
<text x="185.1" y="131.1">SWCLK</text>
<text x="185.6" y="126.1">SWDIO</text>
<text x="10.3" y="135.9">C</text>
<text x="39.7" y="135.9">81</text>
<text x="91.7" y="135.9">15</text>
<text x="127.6" y="132.4">STATUS_G</text>
<text x="127.7" y="135">STATUS_R</text>
<text x="285.3" y="135.9">C</text>
<text x="39.7" y="138.4">82</text>
<text x="39.7" y="141">83</text>
<text x="39.7" y="143.5">84</text>
<text x="91.7" y="138.4">16</text>
<text x="91.7" y="141">17</text>
<text x="91.7" y="143.5">18</text>
<text x="187.4" y="141.3">SWO</text>
<text x="39.7" y="146">85</text>
<text x="39.7" y="148.6">86</text>
<text x="91.7" y="146">32</text>
<text x="91.7" y="148.6">33</text>
<text x="186.8" y="146.4">NRST</text>
<text x="237.7" y="146.4">OSC_IN</text>
<text x="267.5" y="146.4">OSC_OUT</text>
<text x="24.5" y="154.6">~{SWITCH}</text>
<text x="39.7" y="151.1">87</text>
<text x="39.7" y="153.7">88</text>
<text x="91.7" y="151.1">63</text>
<text x="91.7" y="153.7">64</text>
<text x="99.9" y="154.6">TX_USB</text>
<text x="99.9" y="152.1">RX_USB</text>
<text x="132.3" y="151.6">3.3V</text>
<text x="152.8" y="151.6">BOOT</text>
<text x="21.1" y="159.7">USB_DETECT</text>
<text x="39.7" y="156.2">55</text>
<text x="39.7" y="158.7">56</text>
<text x="39.7" y="161.3">57</text>
<text x="91.7" y="156.2">65</text>
<text x="91.7" y="158.7">66</text>
<text x="91.7" y="161.3">78</text>
<text x="19.6" y="167.3">~{FLASH_HOLD}</text>
<text x="39.7" y="163.8">58</text>
<text x="39.7" y="166.4">59</text>
<text x="91.7" y="163.8">79</text>
<text x="91.7" y="166.4">80</text>
<text x="21.8" y="169.9">~{FLASH_WP}</text>
<text x="28" y="172.4">BEEP</text>
<text x="39.7" y="168.9">60</text>
<text x="39.7" y="171.4">61</text>
<text x="39.7" y="174">62</text>
<text x="92.2" y="168.9">7</text>
<text x="92.2" y="171.4">8</text>
<text x="92.2" y="174">9</text>
<text x="99.9" y="169.9">DROGUE</text>
<text x="99.9" y="172.4">~{DROGUE_CONT}</text>
<text x="133.4" y="169.2">SDR</text>
<text x="10.3" y="185.9">D</text>
<text x="285.3" y="185.9">D</text>
<text x="35" y="199.9">1</text>
<text x="85" y="199.9">2</text>
<text x="135" y="199.9">3</text>
<text x="185" y="199.9">4</text>
<text x="235" y="199.9">5</text>
<text x="285" y="199.9">6</text>
</g>
<g font-size="1.8" fill="#0000c2">
<text x="134.6" y="29.5">Digital</text>
<text x="163.6" y="36.1">Analog</text>
<text x="208.9" y="64.7">Source Selector</text>
<text x="183.3" y="79.3">Screw Terminal</text>
<text x="268.9" y="81">3.3V Supply</text>
<text x="268.9" y="83.1">Indication</text>
</g>
<g font-size="1.8" fill="#008484">
<text x="123.1" y="34.8">C2</text>
<text x="133" y="34.8">C4</text>
<text x="143.4" y="34.8">C6</text>
<text x="43.7" y="40.3">VBAT</text>
<text x="86.3" y="40.3">PE0</text>
<text x="120.8" y="37.1">0.1uF</text>
<text x="131" y="36.8">0.1uF</text>
<text x="141.1" y="36.8">0.1uF</text>
<text x="159.2" y="41.8">C8</text>
<text x="169.6" y="41.8">C9</text>
<text x="43.7" y="42.8">VDD</text>
<text x="43.7" y="45.3">VDD</text>
<text x="43.7" y="47.9">VDD</text>
<text x="86.3" y="45.3">PE2</text>
<text x="86.3" y="47.9">PE3</text>
<text x="86.3" y="42.8">PE1</text>
<text x="159.4" y="44.4">0.1uF</text>
<text x="169.6" y="44.4">1uF</text>
<text x="43.7" y="53">VDD</text>
<text x="43.7" y="50.4">VDD</text>
<text x="86.3" y="50.4">PE4</text>
<text x="86.3" y="53">PE5</text>
<text x="120.3" y="50.8">4.7uF</text>
<text x="122.5" y="48.8">C1</text>
<text x="131.3" y="50.8">0.1uF</text>
<text x="133.5" y="48.8">C5</text>
<text x="141.4" y="50.8">0.1uF</text>
<text x="144" y="48.8">C7</text>
<text x="43.7" y="58">VREF+</text>
<text x="43.7" y="55.5">VDDA</text>
<text x="86.3" y="58">PE7</text>
<text x="86.3" y="55.5">PE6</text>
<text x="43.7" y="60.6">VSS</text>
<text x="43.7" y="63.1">VSS</text>
<text x="43.7" y="65.7">VSS</text>
<text x="85.3" y="65.7">PE10</text>
<text x="86.3" y="60.6">PE8</text>
<text x="86.3" y="63.1">PE9</text>
<text x="259.9" y="63.5">TP1</text>
<text x="43.7" y="68.2">VSS</text>
<text x="43.7" y="70.7">VSS</text>
<text x="85.3" y="68.2">PE11</text>
<text x="85.3" y="70.7">PE12</text>
<text x="237.6" y="67.2">U2</text>
<text x="43.7" y="73.3">VSSA</text>
<text x="43.7" y="75.8">BOOT0</text>
<text x="85.3" y="73.3">PE13</text>
<text x="85.3" y="75.8">PE14</text>
<text x="136.7" y="76.9">C3</text>
<text x="228.9" y="77.1">C10</text>
<text x="253.9" y="77.2">C13</text>
<text x="43.7" y="78.4">VCAP1</text>
<text x="43.7" y="80.9">VCAP2</text>
<text x="85.3" y="78.4">PE15</text>
<text x="136.9" y="79.4">0.1uF</text>
<text x="228.8" y="79.8">10uF</text>
<text x="254" y="79.5">10uF</text>
<text x="264.8" y="83.9">R6</text>
<text x="43.7" y="86">PH0</text>
<text x="43.7" y="88.5">PH1</text>
<text x="84.8" y="84.7">NRST</text>
<text x="141.9" y="84.1">J1</text>
<text x="265.1" y="86.4">240</text>
<text x="43.7" y="92.3">PA0</text>
<text x="43.7" y="94.9">PA1</text>
<text x="86.2" y="93.6">PB0</text>
<text x="43.7" y="97.4">PA2</text>
<text x="43.7" y="99.9">PA3</text>
<text x="86.2" y="96.1">PB1</text>
<text x="86.2" y="98.7">PB2</text>
<text x="86.2" y="101.2">PB3</text>
<text x="43.7" y="102.5">PA4</text>
<text x="43.7" y="105">PA5</text>
<text x="43.7" y="107.6">PA6</text>
<text x="86.2" y="103.8">PB4</text>
<text x="86.2" y="106.3">PB5</text>
<text x="150" y="105">D1</text>
<text x="43.7" y="110.1">PA7</text>
<text x="43.7" y="112.6">PA8</text>
<text x="66.8" y="108.8">U1</text>
<text x="86.2" y="108.8">PB6</text>
<text x="86.2" y="111.4">PB7</text>
<text x="86.2" y="113.9">PB8</text>
<text x="43.7" y="115.2">PA9</text>
<text x="43.7" y="117.7">PA10</text>
<text x="85.2" y="119">PB10</text>
<text x="86.2" y="116.5">PB9</text>
<text x="188.4" y="119.6">100k</text>
<text x="188.8" y="117.1">R4</text>
<text x="196.7" y="119.6">100k</text>
<text x="197.7" y="117.1">R5</text>
<text x="250.6" y="114.7">C11</text>
<text x="250.7" y="117.3">2.2uF</text>
<text x="272" y="114.2">C15</text>
<text x="272.1" y="116.8">2.2uF</text>
<text x="43.7" y="120.3">PA11</text>
<text x="43.7" y="122.8">PA12</text>
<text x="43.7" y="125.3">PA13</text>
<text x="85.2" y="121.5">PB11</text>
<text x="85.2" y="124.1">PB12</text>
<text x="142.3" y="122.6">R1</text>
<text x="142.4" y="125.1">68</text>
<text x="149.9" y="122.6">R2</text>
<text x="150" y="125.1">82</text>
<text x="157.5" y="122.6">R3</text>
<text x="157.7" y="125.1">280</text>
<text x="43.7" y="127.9">PA14</text>
<text x="43.7" y="130.4">PA15</text>
<text x="85.2" y="126.6">PB13</text>
<text x="85.2" y="129.2">PB14</text>
<text x="85.2" y="131.7">PB15</text>
<text x="43.7" y="136.8">PD0</text>
<text x="86.2" y="136.8">PC0</text>
<text x="43.7" y="139.3">PD1</text>
<text x="43.7" y="141.9">PD2</text>
<text x="84" y="141.9">PC2_C</text>
<text x="86.2" y="139.3">PC1</text>
<text x="254.8" y="142.6">Y1</text>
<text x="43.7" y="144.4">PD3</text>
<text x="43.7" y="146.9">PD4</text>
<text x="43.7" y="149.5">PD5</text>
<text x="84" y="144.4">PC3_C</text>
<text x="86.2" y="146.9">PC4</text>
<text x="86.2" y="149.5">PC5</text>
<text x="143.4" y="148.7">J2</text>
<text x="43.7" y="152">PD6</text>
<text x="43.7" y="154.6">PD7</text>
<text x="86.2" y="152">PC6</text>
<text x="86.2" y="154.6">PC7</text>
<text x="251.7" y="155">8pF</text>
<text x="251.8" y="152.4">C12</text>
<text x="266.3" y="155">8pF</text>
<text x="266.4" y="152.4">C14</text>
<text x="43.7" y="157.1">PD8</text>
<text x="43.7" y="159.6">PD9</text>
<text x="86.2" y="157.1">PC8</text>
<text x="86.2" y="159.6">PC9</text>
<text x="43.7" y="162.2">PD10</text>
<text x="43.7" y="164.7">PD11</text>
<text x="43.7" y="167.3">PD12</text>
<text x="85.2" y="162.2">PC10</text>
<text x="85.2" y="164.7">PC11</text>
<text x="85.2" y="167.3">PC12</text>
<text x="132.9" y="163.4">Logo</text>
<text x="153.2" y="163.4">Mounting-Hole</text>
<text x="43.7" y="169.8">PD13</text>
<text x="43.7" y="172.3">PD14</text>
<text x="85.2" y="169.8">PC13</text>
<text x="85.2" y="172.3">PC14</text>
<text x="43.7" y="174.9">PD15</text>
<text x="85.2" y="174.9">PC15</text>
<text x="124" y="177.4">Mounting-Hole</text>
<text x="141.1" y="178">Mounting-Hole</text>
<text x="158.9" y="178">Mounting-Hole</text>
</g>
<text font-size="1.8" fill="#848400" x="180.6" y="50.2">File: Peripherals.kicad_sch</text>
<text font-size="1.8" x="199.4" y="84.4">PIN_SCREW</text>
<g font-size="1.4" fill="#840000">
<text x="230.7" y="69.8">3</text>
<text x="246" y="69.8">2</text>
<text x="238.5" y="76.8" transform="rotate(-90 238.5 76.8)">1</text>
<text x="143.2" y="116.4" transform="rotate(-90 143.2 116.4)">BLUE</text>
<text x="150.8" y="117.6" transform="rotate(-90 150.8 117.6)">GREEN</text>
<text x="158.4" y="115.5" transform="rotate(-90 158.4 115.5)">RED</text>
</g>
<g font-size="1.4" fill="#008484">
<text x="233.4" y="70.6">VIN</text>
<text x="240.2" y="70.6">VOUT</text>
<text x="239.3" y="74.2" transform="rotate(-90 239.3 74.2)">GND</text>
</g>
</svg>
